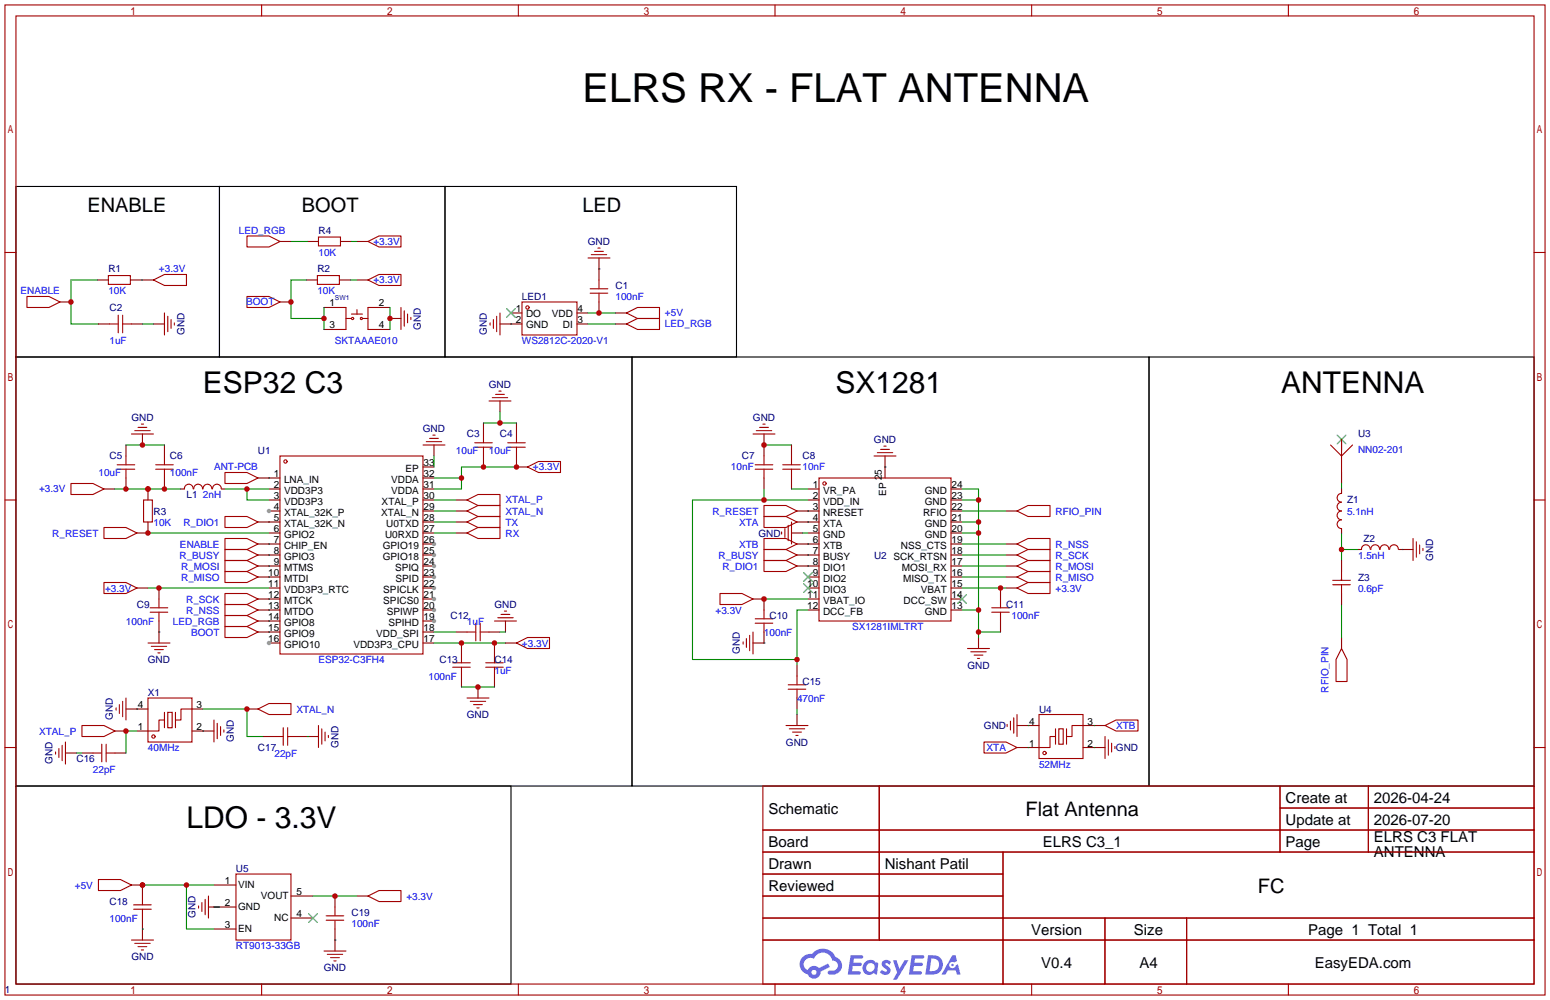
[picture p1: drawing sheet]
<svg xmlns="http://www.w3.org/2000/svg" width="358mm" height="231mm" viewBox="0 0 358 231" stroke-linecap="round" stroke-linejoin="round" font-family="sans-serif">
<g fill="none" stroke="#870000" stroke-width=".25">
<path d="M186.6 112.9h2.5M186.6 115.4h2.5M186.6 118h2.5M204.3 107.8v2.6M219.6 112.9h2.5M219.6 115.4h2.5M219.6 118h2.5M309.8 101.5v2.5M309.8 109.1v2.5M186.6 120.5h2.5M186.6 123.1h2.5M186.6 125.6h2.5"/>
<path d="M186.6 128.1h2.5M186.6 130.7h2.5M186.6 133.2h2.5M186.6 135.8h2.5M186.6 138.3h2.5M219.6 120.5h2.5M219.6 123.1h2.5M219.6 125.6h2.5M219.6 128.1h2.5M219.6 130.7h2.5M219.6 133.2h2.5M219.6 135.8h2.5"/>
<path d="M219.6 138.3h2.5M186.6 140.8h2.5M219.6 140.8h2.5M32.9 204.3v2.6M32.9 212v2.5M49.4 204.3h5.1M49.4 209.4h5.1M49.4 214.5h5.1M67.2 212h5.1M67.2 206.9h5.1M77.3 206.9v2.5M77.3 214.5v2.5"/>
</g>
<path d="M308.7 100.5l2.1 2M310.8 100.5l-2.1 2M185.5 132.2l2.1 2M185.5 134.7l2.1 2.1M187.6 132.2l-2.1 2M187.6 134.7l-2.1 2.1M221.1 137.3l2 2M223.1 137.3l-2 2M71.2 210.9l2.1 2.1M73.3 210.9l-2.1 2.1" fill="none" stroke="#3c3" stroke-width=".25"/>
<g fill="none" stroke="#a10000" stroke-width=".25">
<path d="M189.1 110.4h30.5v33h-30.5zM307.2 102.7l2.6 2.6 2.5-2.6M309.8 101.5v7.6M30.9 209.9h4M30.9 208.9h4M32.9 206.9v2M32.9 209.9v2.1M54.5 201.8h12.7v15.2h-12.7zM75.3 211.5h4.1M75.3 212.5h4.1M77.3 209.4v2.1M77.3 212.5v2"/>
<circle cx="190.4" cy="111.6" r=".38"/>
</g>
<path d="M32.9 204.3h16.5M43.1 204.3v10.2h6.3" fill="none" stroke="#008700" stroke-width=".25"/>
<g fill="#c00">
<circle cx="43.1" cy="204.3" r=".63"/>
<circle cx="32.9" cy="204.3" r=".63"/>
</g>
<path d="M30.4 204.3h2.5M48.1 209.4h2.6" fill="none" stroke="#870000" stroke-width=".25"/>
<path d="M45.8 209.2v.5M46.6 208.4v2M47.4 207.6v3.6M48.1 206.9v5.1" fill="none" stroke="#a10000" stroke-width=".25"/>
<path d="M49.4 209.4h1.3" fill="none" stroke="#008700" stroke-width=".25"/>
<circle cx="32.9" cy="204.3" r=".63" fill="#c00"/>
<path d="M180.5 122.8v.5M181.2 122v2.1M182 121.3v3.5M182.8 120.5v5.1M223.4 149.7h5.1M224.2 150.5h3.5M224.9 151.3h2M225.7 152h.5M22.7 203.1h5.1l2.6 1.2-2.6 1.3h-5.1zM85 206.9l2.5-1.3h5.1v2.6h-5.1z" fill="none" stroke="#a10000" stroke-width=".25"/>
<path d="M182.8 123.1h2.5M225.9 147.2v2.5M82.4 206.9h2.6" fill="none" stroke="#870000" stroke-width=".25"/>
<path d="M222.1 112.9h3.8v34.3M222.1 115.4h3.8M185.3 123.1h1.3M222.1 123.1h3.8M222.1 120.5h3.8M222.1 140.8h3.8M225.9 145.9h5.1" fill="none" stroke="#008700" stroke-width=".25"/>
<g fill="#c00">
<circle cx="225.9" cy="145.9" r=".63"/>
<circle cx="225.9" cy="140.8" r=".63"/>
<circle cx="225.9" cy="123.1" r=".63"/>
<circle cx="225.9" cy="120.5" r=".63"/>
<circle cx="225.9" cy="115.4" r=".63"/>
</g>
<path d="M3.7 82.4h142.2v99.1h-142.2zM145.9 82.4h119.4v99.1h-119.4zM265.3 82.4h88.9v99.1h-88.9zM3.7 181.5h114.3v45.7h-114.3z" fill="none" stroke="#000" stroke-width=".25"/>
<path d="M309.8 126.9h3.8M309.8 123.1v6.3" fill="none" stroke="#008700" stroke-width=".25"/>
<circle cx="309.8" cy="126.9" r=".63" fill="#c00"/>
<path d="M173.9 138.3h2.5v2.5M232.3 135.8h2.5M323.7 126.9h2.6" fill="none" stroke="#870000" stroke-width=".25"/>
<path d="M166.2 137h5.1l2.6 1.3-2.6 1.3h-5.1zM234.8 135.8l2.6-1.3h5v2.5h-5zM326.3 124.3v5.1M327 125.1v3.6M327.8 125.9v2M328.5 126.6v.5" fill="none" stroke="#a10000" stroke-width=".25"/>
<path d="M222.1 118h10.2M176.4 138.3h10.2M222.1 135.8h10.2M323.7 126.9h.1" fill="none" stroke="#008700" stroke-width=".25"/>
<circle cx="176.4" cy="138.3" r=".63" fill="#c00"/>
<path d="M231 135.8v2.5M176.4 145.9v2.6" fill="none" stroke="#870000" stroke-width=".25"/>
<path d="M174.4 142.9h4M174.4 143.9h4M176.4 140.8v2.1M176.4 143.9v2" fill="none" stroke="#a10000" stroke-width=".25"/>
<circle cx="231" cy="135.8" r=".63" fill="#c00"/>
<path d="M176.4 100.2v5.1M176.4 110.4v2.5M232.3 118h2.5M173.9 148.5h2.5M184 153.5v2.6M231 143.4v2.5M184 161.2v2.5M184 165v2.5M237.4 172.6h2.5M237.4 167.5h2.5M250.1 172.6h2.5M250.1 167.5h2.5" fill="none" stroke="#870000" stroke-width=".25"/>
<g fill="none" stroke="#a10000" stroke-width=".25">
<path d="M174.6 99.4h3.6M175.4 98.7h2M176.1 97.9h.6M173.9 100.2h5M174.4 108.3h4M174.4 107.3h4M176.4 105.3v2M176.4 108.3v2.1M234.8 118l2.6-1.3h5v2.6h-5zM231 138.3v2M171.6 148.2v.5M172.3 147.4v2.1"/>
<path d="M173.1 146.7v3.5M173.9 145.9v5.1M182 158.1h4.1M182 159.1h4.1M184 156.1v2M184 159.1v2.1M229 140.3h4M229 141.4h4M231 141.4v2M181.5 167.5h5.1M182.2 168.3h3.6M183 169h2"/>
<path d="M183.8 169.8h.5M239.9 165h10.2v10.1h-10.2zM243.7 170.1h-1.3v2.5h-2.5M243.7 168.3v3.5M244.5 168.3h1v3.5h-1zM246.3 168.3v3.5M250.1 167.5h-2.6v2.6h-1.2"/>
<circle cx="241.2" cy="173.9" r=".38"/>
</g>
<path d="M176.4 102.7h6.4M309.8 111.6v1.3M176.4 148.5h.1M184 163.7v1.3" fill="none" stroke="#008700" stroke-width=".25"/>
<circle cx="176.4" cy="102.7" r=".63" fill="#c00"/>
<g fill="none" stroke="#870000" stroke-width=".25">
<path d="M13.8 69.7h2.6M22.5 64.6h2.5M30.1 64.6h2.5M32.9 64.6h2.5M115.4 92.6v2.5M182.8 102.7v2.6M182.8 110.4v2.5M184 118h2.6M204.3 105.3v2.5M31.6 123.1h2.6M59.6 128.1h2.5M59.6 130.7h2.5"/>
<path d="M59.6 133.2h2.5M59.6 125.6h2.5M59.6 120.5h2.5M59.6 138.3h2.5M105.3 120.5h2.5M105.3 123.1h2.5M184 128.1h2.6M184 130.7h2.6M232.3 128.1h2.5M232.3 130.7h2.5M232.3 133.2h2.5M232.3 125.6h2.5"/>
<path d="M59.6 140.8h2.5M59.6 143.4h2.5"/>
</g>
<g fill="none" stroke="#a10000" stroke-width=".25">
<path d="M6.2 68.5h5.1l2.5 1.2-2.5 1.3h-5.1zM25 63.6h5.1v2.1h-5.1zM35.4 64.6l2.6-1.2h5.1v2.5h-5.1zM112.9 92.6h5.1M113.7 91.8h3.5M114.4 91.1h2.1M115.2 90.3h.5M51.9 119.3h5.1l2.6 1.2-2.6 1.3h-5.1zM176.4 116.7h5.1l2.5 1.3-2.5 1.3h-5.1zM180.7 108.3h4.1M180.7 107.3h4.1M182.8 105.3v2"/>
<path d="M182.8 108.3v2.1M201.8 105.3h5.1M202.6 104.5h3.5M203.3 103.8h2.1M204.1 103h.5M24 121.8h5.1l2.5 1.3-2.5 1.2h-5.1zM51.9 126.9h5.1l2.6 1.2-2.6 1.3h-5.1zM51.9 132h5.1l2.6 1.2-2.6 1.3h-5.1zM51.9 129.4h5.1l2.6 1.3-2.6 1.3h-5.1zM51.9 139.6h5.1l2.6 1.2-2.6 1.3h-5.1zM51.9 137h5.1l2.6 1.3-2.6 1.3h-5.1zM51.9 124.3h5.1l2.6 1.3-2.6 1.3h-5.1z"/>
<path d="M107.8 120.5l2.6-1.2h5v2.5h-5zM107.8 123.1l2.6-1.3h5v2.5h-5zM176.4 126.9h5.1l2.5 1.2-2.5 1.3h-5.1zM176.4 129.4h5.1l2.5 1.3-2.5 1.3h-5.1zM234.8 128.1l2.6-1.2h5v2.5h-5zM234.8 130.7l2.6-1.3h5v2.6h-5zM234.8 133.2l2.6-1.2h5v2.5h-5zM234.8 125.6l2.6-1.3h5v2.6h-5zM51.9 142.1h5.1l2.6 1.3-2.6 1.3h-5.1z"/>
</g>
<path d="M22.5 64.6h-6.1v10.2h6.3M32.6 64.6h.3M182.8 112.9h3.8M186.6 118h.1M204.3 107.8h.1M62.1 120.5h.1M186.6 128.1h.1M186.6 130.7h.1M222.1 128.1h10.2M222.1 130.7h10.2M222.1 133.2h10.2M222.1 125.6h10.2" fill="none" stroke="#008700" stroke-width=".25"/>
<path d="M3.7 43.1h47v39.3h-47z" fill="none" stroke="#000" stroke-width=".25"/>
<circle cx="16.4" cy="69.7" r=".63" fill="#c00"/>
<path d="M22.7 74.8h2.6M30.4 74.8h2.5M35.4 74.8h2.6M64.6 69.7h2.6M24 112.9h2.5M29.1 102.7v2.6M29.1 110.4v2.5M32.9 100.2v2.5M38 102.7v2.6M38 110.4v2.5M59.6 145.9h2.5" fill="none" stroke="#870000" stroke-width=".25"/>
<g fill="none" stroke="#a10000" stroke-width=".25">
<path d="M25.3 74.8h2M27.3 72.8v4M28.3 72.8v4M28.3 74.8h2.1M38 72.3v5M38.7 73v3.6M39.5 73.8v2M40.3 74.5v.6M57 68.5h5.1l2.5 1.2-2.5 1.3h-5.1zM31.1 99.4h3.6M31.9 98.7h2M32.6 97.9h.5"/>
<path d="M16.4 111.6h5.1l2.5 1.3-2.5 1.3h-5.1zM27.1 107.3h4M27.1 108.3h4M29.1 105.3v2M29.1 108.3v2.1M30.4 100.2h5M35.9 107.3h4.1M35.9 108.3h4.1M38 105.3v2M38 108.3v2.1M51.9 144.7h5.1l2.6 1.2-2.6 1.3h-5.1z"/>
</g>
<path d="M32.9 74.8h2.5M26.5 112.9h15.3" fill="none" stroke="#008700" stroke-width=".25"/>
<path d="M50.7 43.1h52v39.3h-52z" fill="none" stroke="#000" stroke-width=".25"/>
<g fill="#c00">
<circle cx="29.1" cy="112.9" r=".63"/>
<circle cx="34.2" cy="112.9" r=".63"/>
<circle cx="38" cy="112.9" r=".63"/>
</g>
<path d="M29.1 102.7h8.9" fill="none" stroke="#008700" stroke-width=".25"/>
<circle cx="32.9" cy="102.7" r=".63" fill="#c00"/>
<g fill="none" stroke="#a10000" stroke-width=".25">
<path d="M64.6 105.3h33.1v45.7h-33.1z"/>
<circle cx="65.9" cy="106.6" r=".38"/>
</g>
<path d="M62.1 110.4h2.5M62.1 112.9h2.5M62.1 115.4h2.5M62.1 118h2.5" fill="none" stroke="#870000" stroke-width=".25"/>
<circle cx="62.1" cy="118" r=".51" fill="#999"/>
<path d="M62.1 120.5h2.5M62.1 123.1h2.5M62.1 125.6h2.5M62.1 128.1h2.5M62.1 130.7h2.5M62.1 133.2h2.5M62.1 135.8h2.5M62.1 138.3h2.5M62.1 140.8h2.5M62.1 143.4h2.5M62.1 145.9h2.5M62.1 148.5h2.5" fill="none" stroke="#870000" stroke-width=".25"/>
<circle cx="62.1" cy="148.5" r=".51" fill="#999"/>
<path d="M97.7 148.5h2.5M97.7 145.9h2.5M97.7 143.4h2.5" fill="none" stroke="#870000" stroke-width=".25"/>
<circle cx="100.2" cy="143.4" r=".51" fill="#999"/>
<path d="M97.7 140.8h2.5" fill="none" stroke="#870000" stroke-width=".25"/>
<circle cx="100.2" cy="140.8" r=".51" fill="#999"/>
<path d="M97.7 138.3h2.5" fill="none" stroke="#870000" stroke-width=".25"/>
<circle cx="100.2" cy="138.3" r=".51" fill="#999"/>
<path d="M97.7 135.8h2.5" fill="none" stroke="#870000" stroke-width=".25"/>
<circle cx="100.2" cy="135.8" r=".51" fill="#999"/>
<path d="M97.7 133.2h2.5" fill="none" stroke="#870000" stroke-width=".25"/>
<circle cx="100.2" cy="133.2" r=".51" fill="#999"/>
<path d="M97.7 130.7h2.5" fill="none" stroke="#870000" stroke-width=".25"/>
<circle cx="100.2" cy="130.7" r=".51" fill="#999"/>
<path d="M97.7 128.1h2.5" fill="none" stroke="#870000" stroke-width=".25"/>
<circle cx="100.2" cy="128.1" r=".51" fill="#999"/>
<path d="M97.7 125.6h2.5" fill="none" stroke="#870000" stroke-width=".25"/>
<circle cx="100.2" cy="125.6" r=".51" fill="#999"/>
<path d="M97.7 118h2.5M97.7 115.4h2.5M97.7 112.9h2.5M97.7 110.4h2.5M97.7 107.8h2.5M97.7 123.1h2.5M97.7 120.5h2.5" fill="none" stroke="#870000" stroke-width=".25"/>
<g fill="none" stroke="#008700" stroke-width=".25">
<path d="M51.9 112.9h10.2M57 112.9v2.5h5.1M34.2 123.1h27.9M62.1 128.1h.1M62.1 133.2h.1M62.1 130.7h.1M62.1 138.3h.1M62.1 125.6h.1M100.2 123.1h5.1M100.2 120.5h5.1M62.1 140.8h.1M62.1 143.4h.1"/>
<path d="M62.1 145.9h.1"/>
</g>
<circle cx="57" cy="112.9" r=".63" fill="#c00"/>
<path d="M111.6 97.7v2.5M119.3 97.7v2.5M41.8 112.9h.7M51.2 112.9h.7M111.6 105.3v2.5M119.3 105.3v2.5" fill="none" stroke="#870000" stroke-width=".25"/>
<path d="M42.6 112.9a1.01 1.01 0 0 1 1-1.1 1.01 1.01 0 0 1 1 1.1M44.7 112.9a1.01 1.01 0 0 1 1-1.1 1.01 1.01 0 0 1 1.1 1.1M46.9 112.9a1.01 1.01 0 0 1 1-1.1 1.01 1.01 0 0 1 1 1.1M49.1 112.9a1.01 1.01 0 0 1 1-1.1 1.01 1.01 0 0 1 1 1.1M109.6 102.2h4.1M109.6 103.3h4.1M111.6 100.2v2M111.6 103.3v2M117.2 102.2h4.1M117.2 103.3h4.1M119.3 100.2v2M119.3 103.3v2" fill="none" stroke="#a10000" stroke-width=".25"/>
<path d="M111.6 97.7h7.7M115.4 95.1v2.6" fill="none" stroke="#008700" stroke-width=".25"/>
<circle cx="115.4" cy="97.7" r=".63" fill="#c00"/>
<path d="M119.3 107.8h2.5M106.6 148.5v2.5M106.6 156.1v2.5M114.2 148.5v2.5M114.2 156.1v2.5" fill="none" stroke="#870000" stroke-width=".25"/>
<path d="M121.8 107.8l2.5-1.2h5.1v2.5h-5.1zM104.5 153h4.1M104.5 154.1h4.1M106.6 151v2M106.6 154.1v2M112.1 153h4.1M112.1 154.1h4.1M114.2 151v2M114.2 154.1v2" fill="none" stroke="#a10000" stroke-width=".25"/>
<path d="M100.2 148.5h16.5" fill="none" stroke="#008700" stroke-width=".25"/>
<g fill="#c00">
<circle cx="114.2" cy="148.5" r=".63"/>
<circle cx="106.6" cy="148.5" r=".63"/>
</g>
<path d="M110.4 158.6v2.6" fill="none" stroke="#870000" stroke-width=".25"/>
<path d="M107.8 161.2h5.1M108.6 161.9h3.5M109.3 162.7h2.1M110.1 163.4h.5" fill="none" stroke="#a10000" stroke-width=".25"/>
<path d="M106.6 158.6h7.6" fill="none" stroke="#008700" stroke-width=".25"/>
<circle cx="110.4" cy="158.6" r=".63" fill="#c00"/>
<path d="M36.7 135.8v2.5M36.7 143.4v2.5M116.7 148.5h2.6" fill="none" stroke="#870000" stroke-width=".25"/>
<path d="M36.7 138.3v2M34.7 140.3h4M34.7 141.4h4M36.7 141.4v2M119.3 148.5l2.5-1.3h5.1v2.5h-5.1z" fill="none" stroke="#a10000" stroke-width=".25"/>
<path d="M34.2 135.8h27.9" fill="none" stroke="#008700" stroke-width=".25"/>
<circle cx="36.7" cy="135.8" r=".63" fill="#c00"/>
<path d="M105.3 115.4h2.5M105.3 118h2.5M31.6 135.8h2.6M36.7 145.9v2.6M105.3 145.9h2.5M112.9 145.9h2.5M116.7 143.4v2.5" fill="none" stroke="#870000" stroke-width=".25"/>
<g fill="none" stroke="#a10000" stroke-width=".25">
<path d="M107.8 115.4l2.6-1.2h5v2.5h-5zM107.8 118l2.6-1.3h5v2.6h-5zM24 134.5h5.1l2.5 1.3-2.5 1.2h-5.1zM34.2 148.5h5M34.9 149.2h3.6M35.7 150h2M36.4 150.7h.6M107.8 145.9h2.1M109.9 143.9v4.1M110.9 145.9h2M110.9 143.9v4.1M114.2 143.4h5.1"/>
<path d="M114.9 142.6h3.6M115.7 141.9h2M116.5 141.1h.5"/>
</g>
<path d="M100.2 115.4h5.1M100.2 118h5.1M176.4 112.9v2.5M186.6 115.4h-26.7v36.9h24.1M36.7 145.9h.1M100.2 145.9h5.1M115.4 145.9h1.3M186.6 140.8h-2.6v12.7" fill="none" stroke="#008700" stroke-width=".25"/>
<g fill="#c00">
<circle cx="184" cy="152.3" r=".63"/>
<circle cx="176.4" cy="115.4" r=".63"/>
</g>
<path d="M184 120.5h2.6M184 125.6h2.6M234.8 167.5h2.6M234.8 172.6h2.6M252.6 167.5h2.5M252.6 172.6h2.5" fill="none" stroke="#870000" stroke-width=".25"/>
<path d="M176.4 119.3h5.1l2.5 1.2-2.5 1.3h-5.1zM176.4 124.3h5.1l2.5 1.3-2.5 1.3h-5.1zM227.2 171.3h5.1l2.5 1.3-2.5 1.3h-5.1zM232.5 167.3v.5M233.3 166.5v2M234.1 165.7v3.6M234.8 165v5.1M255.1 167.5l2.6-1.3h5.1v2.6h-5.1zM255.1 170.1v5M255.9 170.8v3.6M256.7 171.6v2M257.4 172.3v.5" fill="none" stroke="#a10000" stroke-width=".25"/>
<path d="M100.2 110.4h6.4M119.3 107.8h-12.7v5.1h-6.4M186.6 120.5h.1M186.6 125.6h.1M237.4 167.5h.1M237.4 172.6h.1M252.6 172.6h.1M252.6 167.5h.1" fill="none" stroke="#008700" stroke-width=".25"/>
<g fill="#c00">
<circle cx="111.6" cy="107.8" r=".63"/>
<circle cx="106.6" cy="110.4" r=".63"/>
<circle cx="119.3" cy="107.8" r=".63"/>
</g>
<path d="M138.3 59.6v5M70.7 64.6h2.6M78.4 64.6h2.5M82.4 64.6h2.6M115.4 74.8h5.1M118 72.3h2.5M133.2 72.3h2.6M133.2 74.8h2.6M138.3 69.7v2.6M142.1 72.3h2.6M142.1 74.8h2.6M100.2 102.7v2.6" fill="none" stroke="#870000" stroke-width=".25"/>
<g fill="none" stroke="#a10000" stroke-width=".25">
<path d="M135.8 59.6h5M136.5 58.8h3.6M137.3 58h2M138 57.3h.6M73.3 63.6h5.1v2.1h-5.1zM85 64.6l2.5-1.2h5.1v2.5h-5.1zM113.2 74.5v.6M113.9 73.8v2M114.7 73v3.6M115.4 72.3v5M120.5 69.7h12.7v7.6h-12.7zM144.7 74.8l2.5-1.3h5.1v2.6h-5.1z"/>
<path d="M144.7 72.3l2.5-1.3h5.1v2.5h-5.1zM97.7 102.7h5M98.4 102h3.6M99.2 101.2h2M99.9 100.5h.6"/>
<circle cx="121.8" cy="71" r=".38"/>
</g>
<path d="M80.9 64.6h1.5M118 74.8h.1M135.8 74.8h6.3M135.8 72.3h6.3M138.3 62.1h.1M100.2 105.3v2.5" fill="none" stroke="#008700" stroke-width=".25"/>
<path d="M117 71.2l2 2.1M119 71.2l-2 2.1" fill="none" stroke="#3c3" stroke-width=".25"/>
<circle cx="138.3" cy="72.3" r=".63" fill="#c00"/>
<g fill="none" stroke="#a10000" stroke-width=".25">
<path d="M77.3 71h2.6v5.1h-2.6M79.9 73.5h1.3M81.2 72.5h2.5M82.4 71.5v1M83.7 73.5h1.3M87.5 71h-2.5v5.1h2.5M92.6 71v5.1M93.3 71.8v3.5M94.1 72.5v2M94.9 73.3v.5M136.3 66.7h4M136.3 67.7h4"/>
<path d="M138.3 64.6v2.1M138.3 67.7v2"/>
<circle cx="81.4" cy="73.5" r=".25"/>
<circle cx="83.4" cy="73.5" r=".25"/>
</g>
<path d="M74.8 71h2.5M74.8 76.1h2.5M87.5 71h2.5M87.5 76.1h2.5M90 73.5h2.6" fill="none" stroke="#870000" stroke-width=".25"/>
<path d="M90 71v5.1" fill="none" stroke="#008700" stroke-width=".25"/>
<circle cx="90" cy="73.5" r=".63" fill="#c00"/>
<path d="M309.8 147.2v2.5M31.6 168.8h2.6M31.6 163.7h2.6M44.3 168.8h2.6M44.3 163.7h2.6M57 163.7h2.6" fill="none" stroke="#870000" stroke-width=".25"/>
<g fill="none" stroke="#a10000" stroke-width=".25">
<path d="M309.8 149.7l1.2 2.6v5.1h-2.5v-5.1zM34.2 161.2h10.1v10.1h-10.1zM38 166.2h-1.3v2.6h-2.5M38 164.5v3.5M38.7 164.5h1.1v3.5h-1.1zM40.5 164.5v3.5M44.3 163.7h-2.5v2.5h-1.3M59.6 163.7l2.5-1.3h5.1v2.6h-5.1z"/>
<circle cx="35.4" cy="170.1" r=".38"/>
</g>
<path d="M309.8 139.6v7.6M46.9 163.7h10.1v6.4h3.8" fill="none" stroke="#008700" stroke-width=".25"/>
<circle cx="57" cy="163.7" r=".63" fill="#c00"/>
<path d="M15.1 173.9h2.6M18.9 173.9h2.6M26.5 168.8h2.6M26.5 173.9h2.6M29.1 163.7h2.5M46.9 168.8h2.5" fill="none" stroke="#870000" stroke-width=".25"/>
<g fill="none" stroke="#a10000" stroke-width=".25">
<path d="M12.8 173.6v.5M13.6 172.8v2.1M14.4 172.1v3.5M15.1 171.3v5.1M18.9 167.5h5.1l2.5 1.3-2.5 1.3h-5.1zM21.5 173.9h2M23.5 171.8v4.1M24.5 171.8v4.1M24.5 173.9h2M26.8 163.4v.6M27.6 162.7v2M28.3 161.9v3.6"/>
<path d="M29.1 161.2v5M49.4 166.2v5.1M50.2 167v3.6M50.9 167.8v2M51.7 168.5v.5"/>
</g>
<path d="M17.7 173.9h1.2M31.6 163.7h.1M31.6 168.8h-2.5v5.1M46.9 168.8h.1" fill="none" stroke="#008700" stroke-width=".25"/>
<circle cx="29.1" cy="168.8" r=".63" fill="#c00"/>
<path d="M60.8 170.1h2.6M68.5 170.1h5M32.9 214.5v2.5" fill="none" stroke="#870000" stroke-width=".25"/>
<path d="M63.4 170.1h2M65.4 168v4.1M66.4 170.1h2.1M66.4 168v4.1M73.5 167.5v5.1M74.3 168.3v3.5M75.1 169v2.1M75.8 169.8v.5M30.4 217h5M31.1 217.8h3.6M31.9 218.6h2M32.6 219.3h.5" fill="none" stroke="#a10000" stroke-width=".25"/>
<path d="M71 170.1h.1M32.9 214.5h.1M72.3 206.9h10.1" fill="none" stroke="#008700" stroke-width=".25"/>
<circle cx="77.3" cy="206.9" r=".63" fill="#c00"/>
<path d="M34.2 112.9v2.5M309.8 112.9v1M309.8 122v1.1M309.8 129.4v2.6M309.8 137v2.6M313.6 126.9h.7M323 126.9h.7M77.3 217v2.6" fill="none" stroke="#870000" stroke-width=".25"/>
<g fill="none" stroke="#a10000" stroke-width=".25">
<path d="M33.1 115.4h2.1v5.1h-2.1zM309.8 113.9a1.02 1.02 0 0 0-1.1 1 1.02 1.02 0 0 0 1.1 1.1 1.02 1.02 0 0 0-1.1 1 1.02 1.02 0 0 0 1.1 1 1.02 1.02 0 0 0-1.1 1 1.02 1.02 0 0 0 1.1 1 1.02 1.02 0 0 0-1.1 1 1.02 1.02 0 0 0 1 1M307.7 135h4.1M307.7 134h4.1M309.8 132v2M309.8 135v2M314.4 126.9a1.01 1.01 0 0 1 1-1.1 1.01 1.01 0 0 1 1 1.1M316.5 126.9a1.01 1.01 0 0 1 1-1.1 1.01 1.01 0 0 1 1 1.1M318.7 126.9a1.01 1.01 0 0 1 1-1.1 1.01 1.01 0 0 1 1 1.1M320.9 126.9a1.01 1.01 0 0 1 1-1.1 1.01 1.01 0 0 1 1 1.1M74.8 219.6h5.1M75.6 220.3h3.5"/>
<path d="M76.3 221.1h2.1M77.1 221.9h.5"/>
</g>
<path d="M77.3 217h.1" fill="none" stroke="#008700" stroke-width=".25"/>
<circle cx="34.2" cy="112.9" r=".63" fill="#c00"/>
<path d="M34.2 120.5v2.6" fill="none" stroke="#870000" stroke-width=".25"/>
<circle cx="34.2" cy="123.1" r=".63" fill="#c00"/>
<path d="M102.7 43.1h67.4v39.3h-67.4z" fill="none" stroke="#000" stroke-width=".25"/>
<path d="M64.6 55.8h2.6M71 55.8h2.5M78.6 55.8h2.6M82.4 55.8h2.6M59.6 110.4h2.5" fill="none" stroke="#870000" stroke-width=".25"/>
<path d="M57 54.5h5.1l2.5 1.3-2.5 1.2h-5.1zM73.5 54.7h5.1v2.1h-5.1zM85 55.8l2.5-1.3h5.1v2.5h-5.1zM51.9 109.1h5.1l2.6 1.3-2.6 1.2h-5.1z" fill="none" stroke="#a10000" stroke-width=".25"/>
<path d="M67.2 55.8h3.8M81.2 55.8h1.2M70.7 64.6h-3.5v8.9h7.6M74.8 71v5.1M62.1 110.4h.1" fill="none" stroke="#008700" stroke-width=".25"/>
<g fill="#c00">
<circle cx="67.2" cy="69.7" r=".63"/>
<circle cx="74.8" cy="73.5" r=".63"/>
</g>
<g fill="none" stroke="#a10000" stroke-width=".25">
<path d="M1.1 1.1h355.6v228.6h-355.6zM3.7 3.7h350.5v223.5h-350.5zM60.4 1.1v2.6M119.7 1.1v2.6M178.9 1.1v2.6M238.2 1.1v2.6M297.5 1.1v2.6M1.1 58.3h2.6M354.2 58.3h2.5M1.1 115.4h2.6M354.2 115.4h2.5M1.1 172.6h2.6"/>
<path d="M354.2 172.6h2.5M176.1 181.5h178.1v45.7h-178.1zM176.1 191.6h178.1M176.1 196.7h178.1M203 181.5v35.5M231.6 196.7v30.5M295.5 181.5v15.2M295.5 186.6h58.7M315.9 181.5v15.2M176.1 201.8h55.5M176.1 212h178.1M176.1 206.9h55.5"/>
<path d="M176.1 217h178.1M255.1 212v15.2M274 212v15.2M60.4 227.2v2.5M119.7 227.2v2.5M178.9 227.2v2.5M238.2 227.2v2.5M297.5 227.2v2.5"/>
</g>
<g fill="#5487ff">
<path d="M203.9 221.9a1.3 1.3 0 0 1 1.8 .3l-.4 .6a.54 .54 0 0 0-.9-.2l.1 .2a1.28 1.28 0 0 1 .8 2 1.53 1.53 0 0 1-2.2-.3l.6-.6 .7 .4a.31 .31 0 0 0 .4-.2 .31 .31 0 0 0-.3-.4 1.12 1.12 0 0 1-.6-1.8z"/>
<path d="M206.2 221.7h.8l.7 2 1.2-2h.9l-2.7 4.5h-.9l.9-1.6z"/>
<path d="M196.4 220.5h2.2a.46 .46 0 0 1 .6 .1 .46 .46 0 0 1 .1 .5l-.4 .2h-1.7l-.2 1h1.7a.4 .4 0 0 1 .3 .4 .4 .4 0 0 1-.4 .3h-1.7l-.2 1.2h1.4a.46 .46 0 0 1 .5 .1 .46 .46 0 0 1 .1 .5l-.3 .2h-2.7z"/>
<path d="M210.5 220.5h2.2a.47 .47 0 0 1 .6 .1 .47 .47 0 0 1 .1 .5l-.4 .2h-1.7l-.2 1h1.7a.4 .4 0 0 1 .3 .4 .4 .4 0 0 1-.4 .3h-1.7l-.2 1.2h1.4a.46 .46 0 0 1 .5 .1 .46 .46 0 0 1 .1 .5l-.3 .2h-2.6z"/>
<path d="M219.9 220.5h.7l.4 1.4-.7 .3a.75 .75 0 0 0-1.1 .3 .75 .75 0 0 0 .5 1.1 .75 .75 0 0 0 1-.7l.5-.3 .6 2.4h-.9l-.2-.9h-1.9l-.5 .9h-.9z"/>
<path d="M214.3 220.5l-.7 4.5h1.5a2.27 2.27 0 0 0 2.6-2.3 2.27 2.27 0 0 0-2.7-2.2zM215.1 221.3a1.5 1.5 0 0 1 1.8 1.6 1.5 1.5 0 0 1-2 1.3h-.3z"/>
<path d="M199.7 222.2a1.6 1.6 0 0 0-.3 2.3 1.6 1.6 0 0 0 2.3 .2l.8 .3 .3-2.5-.2-.2-.4-.1a1.58 1.58 0 0 0-2.5 0zM200.3 222.7a.99 .99 0 0 1 1.6 .5 .99 .99 0 0 1-1.3 1.2 .98 .98 0 0 1-.3-1.7z"/>
<path d="M185.3 220.9a2.37 2.37 0 0 0 1.2 4.1 1.54 1.54 0 0 0 1.7 .9 1.54 1.54 0 0 0 1.3-1.6l2.1-1-.4-.8-2.1 1a1.57 1.57 0 0 0-2.6 .5 1.5 1.5 0 0 1-.7-2.1 1.5 1.5 0 0 1 2.1-.5 2.23 2.23 0 0 1 2.3-1.4 2.23 2.23 0 0 1 2 1.8 1.16 1.16 0 0 1 1.3 1.1 1.16 1.16 0 0 1-1.1 1.2h-.7a.47 .47 0 0 0-.6 .4 .47 .47 0 0 0 .4 .5 2.14 2.14 0 0 0 2.8-1.3 2.14 2.14 0 0 0-1.4-2.7 3.2 3.2 0 0 0-5.4-.7l-1.2 .1zM187.4 224.5a.58 .58 0 0 1 1.1 0 .58 .58 0 0 1-1.1 0z"/>
<circle cx="219.9" cy="222.8" r=".28"/>
</g>
<text font-size="9.2" x="134.5" y="23.5">ELRS RX - FLAT ANTENNA</text>
<g font-size="6.9">
<text x="46.9" y="90.9">ESP32 C3</text>
<text x="192.9" y="90.9">SX1281</text>
<text x="295.8" y="90.9">ANTENNA</text>
<text x="43.1" y="191.2">LDO - 3.3V</text>
</g>
<g font-size="4.6">
<text x="20.2" y="48.9">ENABLE</text>
<text x="69.7" y="48.9">BOOT</text>
<text x="134.5" y="48.9">LED</text>
<text x="236.8" y="188.4">Flat Antenna</text>
<text x="290.5" y="206.2">FC</text>
</g>
<g font-size="3.5">
<text x="296.8" y="185.3">Create at</text>
<text x="317.2" y="185.3">2026-04-24</text>
<text x="177.4" y="187.8">Schematic</text>
<text x="296.8" y="190.4">Update at</text>
<text x="317.2" y="190.4">2026-07-20</text>
<text x="177.4" y="195.5">Board</text>
<text x="240.8" y="195.5">ELRS C3_1</text>
<text x="296.8" y="195.5">Page</text>
<text x="317.2" y="194.3">ELRS C3 FLAT</text>
<text x="317.2" y="197.8">ANTENNA</text>
<text x="177.4" y="200.5">Drawn</text>
<text x="204.3" y="200.5">Nishant Patil</text>
<text x="177.4" y="205.6">Reviewed</text>
<text x="238.1" y="215.8">Version</text>
<text x="261.8" y="215.8">Size</text>
<text x="302" y="215.8">Page 1 Total 1</text>
<text x="240.4" y="223.4">V0.4</text>
<text x="263.1" y="223.4">A4</text>
<text x="303.6" y="223.4">EasyEDA.com</text>
</g>
<g font-size="2.3" fill="#00f">
<text x="55.1" y="54">LED_RGB</text>
<text x="73.5" y="59.1">10K</text>
<text x="86.2" y="56.6">+3.3V</text>
<text x="36.7" y="62.9">+3.3V</text>
<text x="86.2" y="65.5">+3.3V</text>
<text x="4.7" y="68">ENABLE</text>
<text x="25" y="68">10K</text>
<text x="56.8" y="70.5">BOOT</text>
<text x="73.3" y="68">10K</text>
<text x="142.1" y="69.3">100nF</text>
<text x="153.5" y="75.6">LED_RGB</text>
<text x="153.5" y="73.1">+5V</text>
<text x="25.3" y="79.4">1uF</text>
<text x="77.3" y="79.4">SKTAAAE010</text>
<text x="120.5" y="79.4">WS2812C-2020-V1</text>
<text x="105.3" y="104.8">10uF</text>
<text x="112.9" y="104.8">10uF</text>
<text x="313.6" y="104.6">NN02-201</text>
<text x="9" y="113.7">+3.3V</text>
<text x="22.7" y="109.9">10uF</text>
<text x="39.2" y="109.9">100nF</text>
<text x="49.4" y="108.6">ANT-PCB</text>
<text x="123.1" y="108.6">+3.3V</text>
<text x="168.8" y="108.6">10nF</text>
<text x="185.3" y="108.6">10nF</text>
<text x="46.9" y="115">2nH</text>
<text x="116.7" y="116.3">XTAL_P</text>
<text x="116.7" y="118.8">XTAL_N</text>
<text x="164.5" y="118.8">R_RESET</text>
<text x="243.7" y="118.8">RFIO_PIN</text>
<text x="311" y="118.8">5.1nH</text>
<text x="12.1" y="123.9">R_RESET</text>
<text x="35.4" y="121.3">10K</text>
<text x="42.3" y="121.3">R_DIO1</text>
<text x="116.7" y="121.3">TX</text>
<text x="116.7" y="123.9">RX</text>
<text x="170.6" y="121.3">XTA</text>
<text x="41.4" y="129">R_BUSY</text>
<text x="41.6" y="126.4">ENABLE</text>
<text x="41.8" y="131.5">R_MOSI</text>
<text x="165.9" y="129">R_BUSY</text>
<text x="166.8" y="131.5">R_DIO1</text>
<text x="170.6" y="126.4">XTB</text>
<text x="243.7" y="129">R_SCK</text>
<text x="243.7" y="131.5">R_MOSI</text>
<text x="243.7" y="126.4">R_NSS</text>
<text x="313.6" y="129">1.5nH</text>
<text x="24.3" y="136.6">+3.3V</text>
<text x="41.8" y="134">R_MISO</text>
<text x="243.7" y="136.6">+3.3V</text>
<text x="243.7" y="134">R_MISO</text>
<text x="313.6" y="136.6">0.6pF</text>
<text x="43" y="141.7">R_NSS</text>
<text x="43" y="139.1">R_SCK</text>
<text x="165.2" y="141.7">+3.3V</text>
<text x="233.6" y="142.9">100nF</text>
<text x="29.1" y="144.2">100nF</text>
<text x="39.9" y="144.2">LED_RGB</text>
<text x="44.1" y="146.7">BOOT</text>
<text x="107.8" y="144.2">1uF</text>
<text x="120.5" y="149.3">+3.3V</text>
<text x="176.4" y="146.7">100nF</text>
<text x="196.7" y="145.5">SX1281IMLTRT</text>
<text x="73.5" y="153.1">ESP32-C3FH4</text>
<text x="114.2" y="155.6">1uF</text>
<text x="98.9" y="156.9">100nF</text>
<text x="184" y="162">470nF</text>
<text x="306.8" y="159.9" transform="rotate(-90 306.8 159.9)">RFIO_PIN</text>
<text x="68.5" y="164.5">XTAL_N</text>
<text x="9.1" y="169.6">XTAL_P</text>
<text x="34.2" y="173.4">40MHz</text>
<text x="227.8" y="173.4">XTA</text>
<text x="257.7" y="168.3">XTB</text>
<text x="21.5" y="178.5">22pF</text>
<text x="63.4" y="174.7">22pF</text>
<text x="239.9" y="177.2">52MHz</text>
<text x="17.3" y="205.2">+5V</text>
<text x="93.9" y="207.7">+3.3V</text>
<text x="25.3" y="212.8">100nF</text>
<text x="81.2" y="214">100nF</text>
<text x="54.5" y="219.1">RT9013-33GB</text>
</g>
<g font-size="2.3" fill="#000080">
<text x="73.5" y="54">R4</text>
<text x="135.7" y="56.6">GND</text>
<text x="25" y="62.9">R1</text>
<text x="73.3" y="62.9">R2</text>
<text x="25.3" y="71.8">C2</text>
<text x="120.5" y="69.3">LED1</text>
<text x="142.1" y="66.7">C1</text>
<text x="42.6" y="77.4" transform="rotate(-90 42.6 77.4)">GND</text>
<text x="97.2" y="76.1" transform="rotate(-90 97.2 76.1)">GND</text>
<text x="112.4" y="77.4" transform="rotate(-90 112.4 77.4)">GND</text>
<text x="112.9" y="89.6">GND</text>
<text x="30.3" y="97.2">GND</text>
<text x="97.6" y="99.7">GND</text>
<text x="107.8" y="101">C3</text>
<text x="115.4" y="101">C4</text>
<text x="173.8" y="97.2">GND</text>
<text x="313.6" y="101">U3</text>
<text x="25.3" y="106.1">C5</text>
<text x="39.2" y="106.1">C6</text>
<text x="59.6" y="104.8">U1</text>
<text x="171.3" y="106.1">C7</text>
<text x="185.3" y="106.1">C8</text>
<text x="201.8" y="102.3">GND</text>
<text x="35.4" y="118.8">R3</text>
<text x="43.1" y="115">L1</text>
<text x="311" y="116.3">Z1</text>
<text x="175.1" y="123.9">GND</text>
<text x="314.8" y="125.1">Z2</text>
<text x="201.8" y="129">U2 SCK_RTSN</text>
<text x="330.9" y="129.4" transform="rotate(-90 330.9 129.4)">GND</text>
<text x="313.6" y="134">Z3</text>
<text x="31.6" y="140.4">C9</text>
<text x="104" y="142.9">C12</text>
<text x="114.1" y="140.4">GND</text>
<text x="177.7" y="142.9">C10</text>
<text x="232.3" y="140.4">C11</text>
<text x="34.1" y="153.1">GND</text>
<text x="101.5" y="153.1">C13</text>
<text x="114.2" y="153.1">C14</text>
<text x="170.9" y="151" transform="rotate(-90 170.9 151)">GND</text>
<text x="223.4" y="154.4">GND</text>
<text x="34.2" y="160.7">X1</text>
<text x="185.3" y="158.2">C15</text>
<text x="26.1" y="166.3" transform="rotate(-90 26.1 166.3)">GND</text>
<text x="107.8" y="165.8">GND</text>
<text x="239.9" y="164.5">U4</text>
<text x="54" y="171.3" transform="rotate(-90 54 171.3)">GND</text>
<text x="59.6" y="173.4">C17</text>
<text x="78.2" y="172.6" transform="rotate(-90 78.2 172.6)">GND</text>
<text x="181.5" y="172.1">GND</text>
<text x="227.2" y="168.3">GND</text>
<text x="257.7" y="173.4">GND</text>
<text x="12.1" y="176.4" transform="rotate(-90 12.1 176.4)">GND</text>
<text x="17.7" y="175.9">C16</text>
<text x="54.5" y="201.3">U5</text>
<text x="25.3" y="209">C18</text>
<text x="45.1" y="212" transform="rotate(-90 45.1 212)">GND</text>
<text x="81.2" y="211.5">C19</text>
<text x="30.3" y="221.7">GND</text>
<text x="74.8" y="224.2">GND</text>
<text x="1.1" y="229.3">1</text>
</g>
<g font-size="2.3">
<text x="76.1" y="70.8">1</text>
<text x="87.5" y="70.8">2</text>
<text x="76.1" y="75.8">3</text>
<text x="87.5" y="75.8">4</text>
<text x="119.1" y="74.6">2</text>
<text x="119.1" y="72">1</text>
<text x="121.5" y="75.8">GND</text>
<text x="121.5" y="73.3">DO</text>
<text x="127.4" y="73.3">VDD</text>
<text x="130" y="75.8">DI</text>
<text x="133.3" y="72">4</text>
<text x="133.3" y="74.6">3</text>
<text x="97.8" y="107.6">33</text>
<text x="63.2" y="110.1">1</text>
<text x="63.2" y="112.7">2</text>
<text x="65.6" y="111.4">LNA_IN</text>
<text x="65.6" y="113.9">VDD3P3</text>
<text x="90.3" y="113.9">VDDA</text>
<text x="90.3" y="111.4">VDDA</text>
<text x="93.6" y="108.9">EP</text>
<text x="97.8" y="112.7">31</text>
<text x="97.8" y="110.1">32</text>
<text x="187.7" y="112.7">1</text>
<text x="190" y="113.9">VR_PA</text>
<text x="203.6" y="110.8" transform="rotate(-90 203.6 110.8)">25</text>
<text x="213.5" y="113.9">GND</text>
<text x="219.7" y="112.7">24</text>
<text x="63.2" y="115.2">3</text>
<text x="63.2" y="117.8">4</text>
<text x="65.6" y="116.5">VDD3P3</text>
<text x="65.6" y="119">XTAL_32K_P</text>
<text x="88" y="119">XTAL_N</text>
<text x="88.1" y="116.5">XTAL_P</text>
<text x="97.8" y="117.8">29</text>
<text x="97.8" y="115.2">30</text>
<text x="187.7" y="115.2">2</text>
<text x="187.7" y="117.8">3</text>
<text x="190" y="116.5">VDD_IN</text>
<text x="190" y="119">NRESET</text>
<text x="204.6" y="114.4" transform="rotate(-90 204.6 114.4)">EP</text>
<text x="213.1" y="119">RFIO</text>
<text x="213.5" y="116.5">GND</text>
<text x="219.7" y="117.8">22</text>
<text x="219.7" y="115.2">23</text>
<text x="63.2" y="120.3">5</text>
<text x="63.2" y="122.8">6</text>
<text x="63.2" y="125.4">7</text>
<text x="65.6" y="121.6">XTAL_32K_N</text>
<text x="65.6" y="124.1">GPIO2</text>
<text x="88.9" y="124.1">U0RXD</text>
<text x="89.2" y="121.6">U0TXD</text>
<text x="97.8" y="125.4">26</text>
<text x="97.8" y="122.8">27</text>
<text x="97.8" y="120.3">28</text>
<text x="187.7" y="120.3">4</text>
<text x="187.7" y="122.8">5</text>
<text x="187.7" y="125.4">6</text>
<text x="190" y="121.6">XTA</text>
<text x="190" y="124.1">GND</text>
<text x="213.5" y="124.1">GND</text>
<text x="213.5" y="121.6">GND</text>
<text x="219.7" y="125.4">19</text>
<text x="219.7" y="122.8">20</text>
<text x="219.7" y="120.3">21</text>
<text x="63.2" y="127.9">8</text>
<text x="63.2" y="130.5">9</text>
<text x="65.6" y="126.6">CHIP_EN</text>
<text x="65.6" y="129.2">GPIO3</text>
<text x="65.6" y="131.7">MTMS</text>
<text x="88.4" y="129.2">GPIO18</text>
<text x="88.4" y="126.6">GPIO19</text>
<text x="91.2" y="131.7">SPIQ</text>
<text x="97.8" y="130.5">24</text>
<text x="97.8" y="127.9">25</text>
<text x="187.7" y="127.9">7</text>
<text x="187.7" y="130.5">8</text>
<text x="190" y="126.6">XTB</text>
<text x="190" y="129.2">BUSY</text>
<text x="190" y="131.7">DIO1</text>
<text x="208" y="126.6">NSS_CTS</text>
<text x="208.2" y="131.7">MOSI_RX</text>
<text x="219.7" y="130.5">17</text>
<text x="219.7" y="127.9">18</text>
<text x="61.9" y="133">10</text>
<text x="61.9" y="135.5">11</text>
<text x="65.6" y="134.3">MTDI</text>
<text x="65.6" y="136.8">VDD3P3_RTC</text>
<text x="88.5" y="136.8">SPICLK</text>
<text x="91.3" y="134.3">SPID</text>
<text x="97.8" y="135.5">22</text>
<text x="97.8" y="133">23</text>
<text x="186.4" y="135.5">10</text>
<text x="187.7" y="133">9</text>
<text x="190" y="134.3">DIO2</text>
<text x="190" y="136.8">DIO3</text>
<text x="208.5" y="134.3">MISO_TX</text>
<text x="212.6" y="136.8">VBAT</text>
<text x="219.7" y="135.5">15</text>
<text x="219.7" y="133">16</text>
<text x="61.9" y="138.1">12</text>
<text x="61.9" y="140.6">13</text>
<text x="61.9" y="143.2">14</text>
<text x="65.6" y="139.3">MTCK</text>
<text x="65.6" y="141.9">MTDO</text>
<text x="88.5" y="139.3">SPICS0</text>
<text x="89.3" y="141.9">SPIWP</text>
<text x="97.8" y="143.2">19</text>
<text x="97.8" y="140.6">20</text>
<text x="97.8" y="138.1">21</text>
<text x="186.4" y="138.1">11</text>
<text x="186.4" y="140.6">12</text>
<text x="190" y="139.3">VBAT_IO</text>
<text x="190" y="141.9">DCC_FB</text>
<text x="208.6" y="139.3">DCC_SW</text>
<text x="213.5" y="141.9">GND</text>
<text x="219.7" y="140.6">13</text>
<text x="219.7" y="138.1">14</text>
<text x="61.9" y="145.7">15</text>
<text x="61.9" y="148.2">16</text>
<text x="65.6" y="144.4">GPIO8</text>
<text x="65.6" y="147">GPIO9</text>
<text x="65.6" y="149.5">GPIO10</text>
<text x="81.6" y="149.5">VDD3P3_CPU</text>
<text x="86.8" y="147">VDD_SPI</text>
<text x="89.7" y="144.4">SPIHD</text>
<text x="97.8" y="148.2">17</text>
<text x="97.8" y="145.7">18</text>
<text x="31.9" y="163.5">4</text>
<text x="45.3" y="163.5">3</text>
<text x="237.6" y="167.3">4</text>
<text x="251.1" y="167.3">3</text>
<text x="31.9" y="168.6">1</text>
<text x="45.3" y="168.6">2</text>
<text x="237.6" y="172.4">1</text>
<text x="251.1" y="172.4">2</text>
<text x="51.9" y="204.1">1</text>
<text x="51.9" y="209.2">2</text>
<text x="55" y="205.1">VIN</text>
<text x="60.3" y="207.7">VOUT</text>
<text x="68.5" y="206.7">5</text>
<text x="51.9" y="214.3">3</text>
<text x="55" y="210.2">GND</text>
<text x="55" y="215.3">EN</text>
<text x="63.3" y="212.7">NC</text>
<text x="68.5" y="211.7">4</text>
</g>
<text font-size="1.6" fill="#000080" x="77.3" y="69.3">SW1</text>
</svg>
